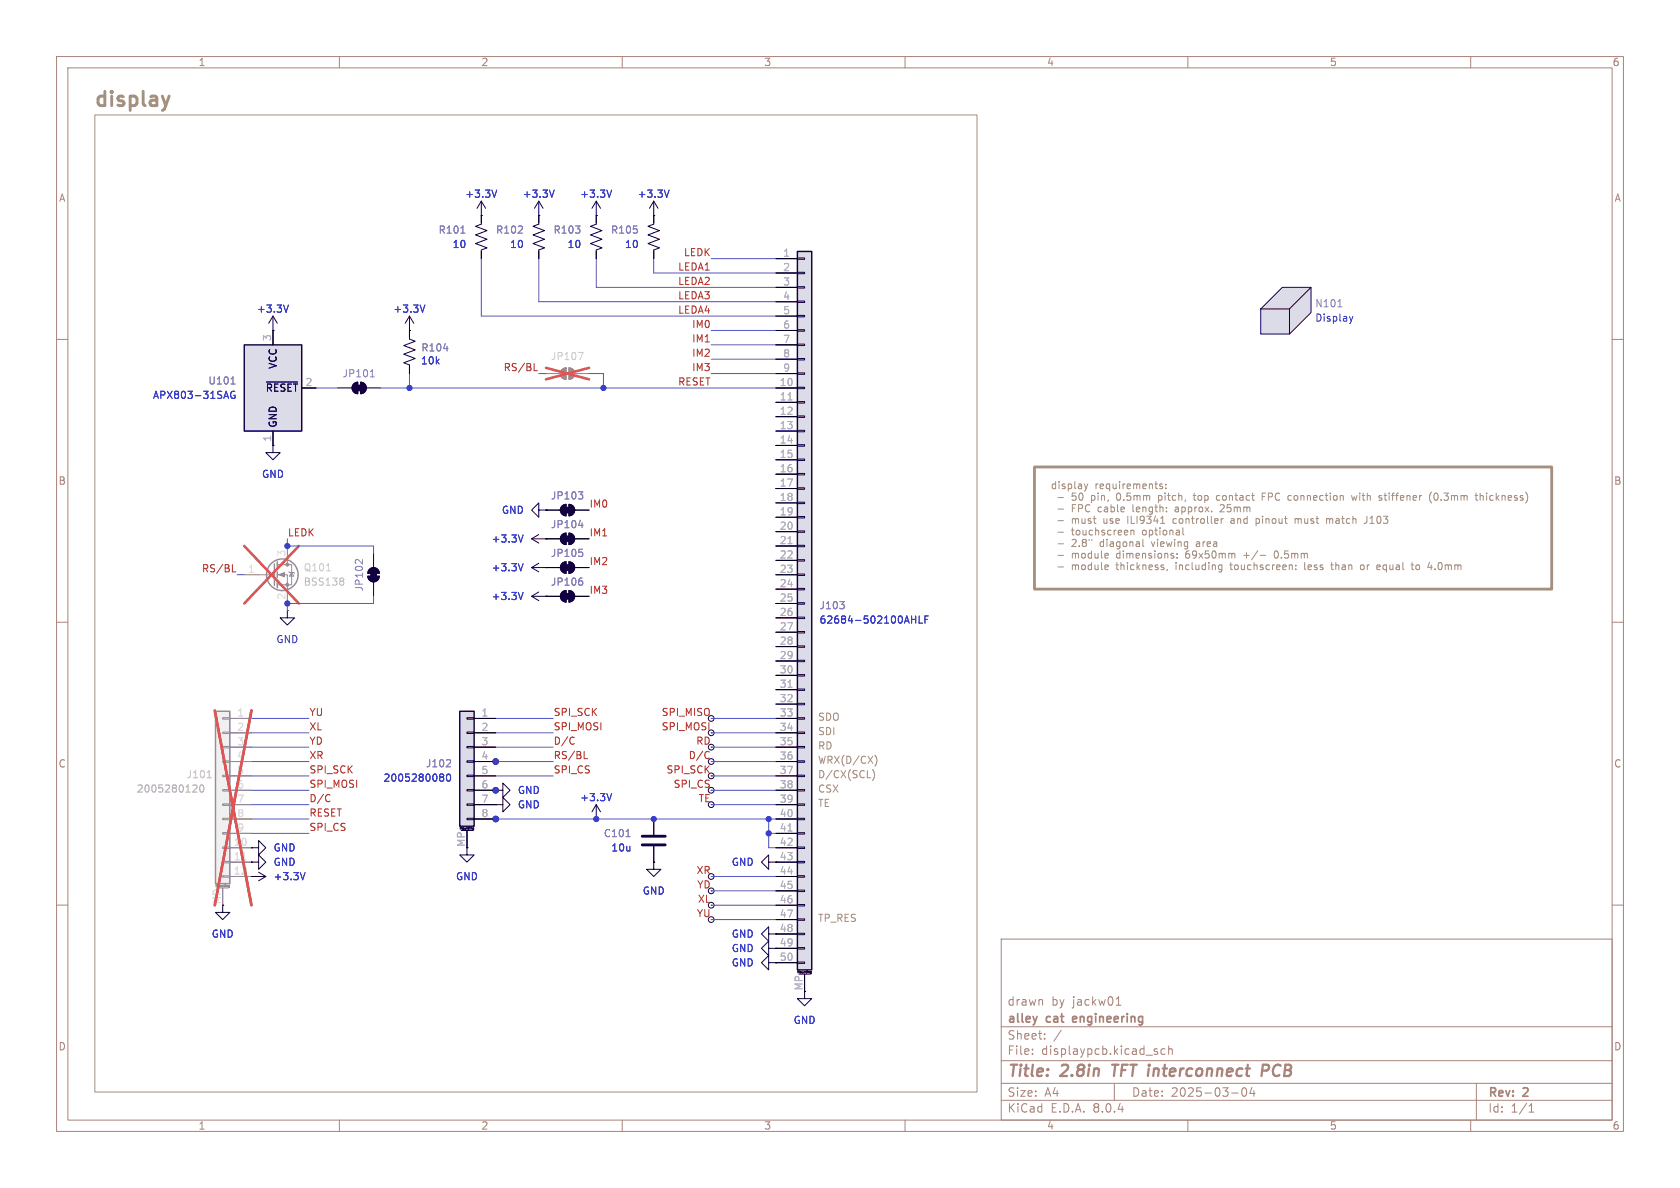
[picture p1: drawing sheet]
<svg xmlns="http://www.w3.org/2000/svg" width="297mm" height="210mm" viewBox="0 0 297 210" stroke-linecap="round" stroke-linejoin="round" font-family="sans-serif">
<g fill="none" stroke="#aa837a" stroke-width=".18">
<path d="M10 10h277v190h-277zM12 12h273v186h-273zM60 10v2M110 10v2M160 10v2M210 10v2M260 10v2M10 60h2M285 60h2M10 110h2M285 110h2M10 160h2"/>
<path d="M285 160h2M177 166h108v32h-108zM184.2 176.8l.1 .9M197.3 177.7h.9M197.5 176.6l.2-.4v1.5M60 198v2M110 198v2M160 198v2M177 194.5h108M177 191.5h108M177 187.5h108M177 181.5h108"/>
<path d="M182.5 186.3v.1M182.5 185.5v.1M184.7 183.6v.1M184.7 182.8v.1M187.6 182.1l-1.3 2M197 191.5v3M204.2 185.9l.4 .1 .1 .2-.2 .2h-.3M204.2 185.4l.4 .1M206 185.5l-.5-.1-.3 .3v.4l.2 .2h.6M206.6 185.5l.2-.1 .4 .1v.9M206.6 184.9v1.5M210 198v2"/>
<path d="M217.7 193.2h1.2M219.7 192.4l.2-.1a.81 .81 0 0 1 .6 .6 .81 .81 0 0 1-.3 .8l-.2 .1a.81 .81 0 0 1-.3-1.4zM221.3 192.2l-.3 1.1h.9M221.7 192.8v1M260 198v2M261 191.5v6.5M270.3 196.6h.9M270.3 195.5l.4-.4v1.5"/>
</g>
<path d="M196.6 188.2h1.1M197.2 188.2l-.3 2M223.1 189.3h.8a.55 .55 0 0 0 .4-.5 .55 .55 0 0 0-.3-.6h-.7l-.3 2" fill="none" stroke="#aa837a" stroke-width=".4"/>
<path d="M189.7 179.8v.8M190.3 180l-.7 .2" fill="none" stroke="#aa837a" stroke-width=".3"/>
<path d="M49 99.8h2.6v3.6h-2.6M50.8 99.1v.7M45.7 101.6h2.8M49 101.6h1.8v2.5M51.1 101.1l.1 .1h.7l.2 .1M51.6 101.2l.3 .7h-.7z" fill="none" stroke="#8f8f8f" stroke-width=".18"/>
<g fill="none" stroke="#8f8f8f" stroke-width=".25">
<path d="M48.5 99.7v3.8M49 99.3v1M49 101.1v1M49 102.9v1"/>
<circle cx="49.9" cy="101.6" r="2.79"/>
</g>
<g fill="#8f8f8f" stroke="#8f8f8f" stroke-width=".18">
<path d="M49.3 101.6l1-.4v.8z"/>
<circle cx="50.8" cy="103.4" r=".25"/>
<circle cx="50.8" cy="99.8" r=".25"/>
</g>
<path d="M50.8 96.5v2.6M43.2 101.6h2.5M50.8 104.1v2.6" fill="none" stroke="#888" stroke-width=".18"/>
<path d="M57.7 100.9h.7" fill="none" stroke="#ccc" stroke-width=".18"/>
<path d="M60.5 102.2l.3 .2-.3 .3 .3 .3v.2l-.3 .2" fill="none" stroke="#c1c1c1" stroke-width=".18"/>
<path d="M43.2 96.5l9.6 10.2M52.8 96.5l-9.6 10.2" fill="none" stroke="#e65255" stroke-width=".46"/>
<path d="M38.1 125.7h2.5v30.5h-2.5z" fill="#f0f0f0"/>
<g fill="none" stroke="#8f8f8f" stroke-width=".18">
<path d="M39.4 139.6h1.2v.2h-1.2zM39.4 137h1.2v.3h-1.2zM39.4 134.5h1.2v.2h-1.2zM39.4 132h1.2v.2h-1.2zM39.4 129.4h1.2v.3h-1.2zM39.4 126.9h1.2v.2h-1.2zM38.2 156.8v-.4l.1 .3 .1-.3v.4M38.4 157h2M39.4 154.8h1.2v.3h-1.2zM39.4 152.3h1.2v.2h-1.2zM39.4 149.7h1.2v.3h-1.2zM39.4 147.2h1.2v.2h-1.2z"/>
<path d="M39.4 144.7h1.2v.2h-1.2zM39.4 142.1h1.2v.3h-1.2zM39.7 156.4v.3M39.9 156.4h.1M40.4 156.9h.1M40.4 156.7h.1M40.4 156.5v.2M40.4 156.7h.2M40.4 156.5h.1M40.4 156.5h.2M40.5 156.9h.1M40.6 156.5l-.1 .4"/>
</g>
<path d="M38.1 125.7h2.5v30.5h-2.5z" fill="none" stroke="#8f8f8f" stroke-width=".25"/>
<g fill="none" stroke="#888" stroke-width=".18">
<path d="M40.6 127h3.8M40.6 129.5h3.8M40.6 132.1h3.8M40.6 134.6h3.8M40.6 137.2h3.8M40.6 139.7h3.8M39.4 157v3M40.6 149.9h3.8M40.6 152.4h3.8M40.6 154.9h3.8M40.6 142.2h3.8M40.6 144.8h3.8"/>
<path d="M40.6 147.3h3.8"/>
</g>
<path d="M42.2 126.6h.7M42.2 125.7l.3-.4v1.3M42.8 152h.7" fill="none" stroke="#dbdbdb" stroke-width=".18"/>
<path d="M36.6 137.5h.8" fill="none" stroke="#ccc" stroke-width=".18"/>
<path d="M34.3 138.8h.4l.1 .3-.8 .9h.8M35.4 138.9l.2-.1a.68 .68 0 0 1 .4 .6 .68 .68 0 0 1-.4 .6l-.2-.1-.1-.4z" fill="none" stroke="#c1c1c1" stroke-width=".18"/>
<path d="M38 125.6l6.4 34.4M44.4 125.6l-6.4 34.4" fill="none" stroke="#e65255" stroke-width=".46"/>
<path d="M141 44.5h2.5v127h-2.5z" fill="#dcdbe8"/>
<g fill="none" stroke="#130040" stroke-width=".18">
<path d="M95.2 39.4v.2l-1 .4 2.1 .8-2.1 .7 2.1 .8-2.1 .8 2.1 .7-1.1 .4v.3M105.4 35.6l.8 1.2M105.4 35.6v2.5M105.4 35.6l-.8 1.2M72.4 59.7v.2l1 .4-2 .8 2 .7-2 .8 2 .8-2 .7 1 .4v.3M72.4 55.9l.8 1.3M72.4 55.9v2.5M72.4 55.9l-.8 1.3M141 58.3h1.2v.2h-1.2zM141 55.8h1.2v.2h-1.2zM141 53.2h1.2v.3h-1.2zM141 50.7h1.2v.2h-1.2z"/>
<path d="M141 48.1h1.2v.3h-1.2zM141 45.6h1.2v.2h-1.2zM62.5 67.9l.7-.3v2a1.02 1.02 0 0 1-.9-.6 1.02 1.02 0 0 1 .2-1.1zM63.8 67.6a1.02 1.02 0 0 1 1 1 1.02 1.02 0 0 1-1 1zM141 78.6h1.2v.3h-1.2zM141 76.1h1.2v.2h-1.2zM141 73.5h1.2v.3h-1.2zM141 71h1.2v.2h-1.2zM141 68.5h1.2v.2h-1.2zM141 65.9h1.2v.3h-1.2zM141 63.4h1.2v.2h-1.2zM141 60.8h1.2v.3h-1.2z"/>
<path d="M94 95.3l1.2 .7M94 95.3h2.5M95.2 90.2v1.2l-1.2-1.2 1.2-1.3v1.3h1.3M95.2 99.6l-1.2 .7M95.2 94.5l-1.2 .8M99.4 94.5l.7-.3v2.1a1.02 1.02 0 0 1-1-.7 1.02 1.02 0 0 1 .3-1.1zM99.4 99.6l.7-.3v2a1.02 1.02 0 0 1-1-.6 1.02 1.02 0 0 1 .3-1.1zM100.6 94.2a1.02 1.02 0 0 1 1 1.1 1.02 1.02 0 0 1-1 1zM100.6 99.3a1.02 1.02 0 0 1 1 1 1.02 1.02 0 0 1-1 1zM141 98.9h1.2v.3h-1.2zM141 96.4h1.2v.2h-1.2zM141 93.9h1.2v.2h-1.2z"/>
<path d="M141 91.3h1.2v.3h-1.2zM141 88.8h1.2v.2h-1.2zM141 86.2h1.2v.3h-1.2zM141 83.7h1.2v.2h-1.2zM141 81.2h1.2v.2h-1.2zM65 101.9h2.1a1.02 1.02 0 0 1-1.1 1 1.02 1.02 0 0 1-1-1zM65.3 100.6a1.02 1.02 0 0 1 1.1-.2 1.02 1.02 0 0 1 .7 .9h-2.1zM94 100.3l1.2 .8M94 100.3h2.5M94 105.4l1.2 .8M94 105.4h2.5M95.2 104.6l-1.2 .8"/>
<path d="M99.4 104.7l.7-.3v2a1.02 1.02 0 0 1-1-.6 1.02 1.02 0 0 1 .3-1.1zM100.6 104.4a1.02 1.02 0 0 1 1 1 1.02 1.02 0 0 1-1 1zM141 119.3h1.2v.2h-1.2zM141 116.7h1.2v.3h-1.2zM141 114.2h1.2v.2h-1.2zM141 111.6h1.2v.3h-1.2zM141 109.1h1.2v.2h-1.2zM141 106.6h1.2v.2h-1.2zM141 104h1.2v.3h-1.2zM141 101.5h1.2v.2h-1.2zM141 139.6h1.2v.2h-1.2zM141 137h1.2v.3h-1.2z"/>
<path d="M141 134.5h1.2v.2h-1.2zM141 132h1.2v.2h-1.2zM141 129.4h1.2v.3h-1.2zM141 126.9h1.2v.2h-1.2zM141 124.3h1.2v.3h-1.2zM141 121.8h1.2v.2h-1.2zM44.4 154.9h2.6M45.7 154.2l1.3 .7M47 154.9l-1.3 .8M87.6 142.2h1.3v-1.2l1.3 1.2-1.3 1.3v-1.3M115.6 152.4v1.3h1.2l-1.2 1.2-1.3-1.2h1.3M141 159.9h1.2v.2h-1.2z"/>
<path d="M141 157.4h1.2v.2h-1.2zM141 154.8h1.2v.3h-1.2zM141 152.3h1.2v.2h-1.2zM141 149.7h1.2v.3h-1.2zM141 147.2h1.2v.2h-1.2zM141 144.7h1.2v.2h-1.2zM141 142.1h1.2v.3h-1.2zM135.9 170.2v1.3l-1.3-1.3 1.3-1.3v1.3h1.3M141 170.1h1.2v.2h-1.2zM141 167.5h1.2v.3h-1.2zM141 165h1.2v.2h-1.2zM141 162.4h1.2v.3h-1.2z"/>
<path d="M141.1 172v-.4l.1 .3 .1-.3v.4M141.2 172.2h2.1M142.5 171.6v.3M142.7 171.6h.1M143.3 172v-.2l.1-.1v.4h-.1M143.3 172h.1"/>
<circle cx="87.6" cy="134.6" r=".51"/>
<circle cx="87.6" cy="144.8" r=".51"/>
</g>
<path d="M141 44.5h2.5v127h-2.5z" fill="none" stroke="#130040" stroke-width=".25"/>
<g fill="none" stroke="#010022" stroke-width=".18">
<path d="M95.2 38.1v1.3M105.4 38.1h.1M72.4 58.4h.1M72.4 58.4v1.3M95.2 44.5v1.2M137.2 45.7h3.8M137.2 48.3h3.8M137.2 50.8h3.8M137.2 53.3h3.8M137.2 55.9h3.8M137.2 58.4h3.8M59.7 68.6h2.5"/>
<path d="M64.8 68.6h2.5M72.4 64.8v1.2M137.2 68.6h3.8M137.2 71.1h3.8M137.2 73.7h3.8M137.2 76.2h3.8M137.2 78.7h3.8M137.2 61h3.8M137.2 63.5h3.8M137.2 66h3.8M66 97.8v2.5M96.5 95.3h.1"/>
<path d="M96.5 90.2h.1M96.5 95.3h2.6M101.6 95.3h2.5M137.2 81.3h3.8M137.2 83.8h3.8M137.2 86.4h3.8M137.2 88.9h3.8M137.2 91.4h3.8M137.2 94h3.8M137.2 96.5h3.8M137.2 99.1h3.8M66 102.9v2.5"/>
<path d="M96.5 100.3h.1M96.5 105.4h.1M96.5 100.3h2.6M96.5 105.4h2.6M101.6 100.3h2.5M101.6 105.4h2.5M137.2 101.6h3.8M137.2 104.1h3.8M137.2 106.7h3.8M137.2 109.2h3.8M137.2 111.8h3.8M137.2 114.3h3.8"/>
<path d="M137.2 116.8h3.8M137.2 119.4h3.8M87.6 134.6h.1M137.2 121.9h3.8M137.2 124.5h3.8M137.2 127h3.8M137.2 129.5h3.8M137.2 132.1h3.8M137.2 134.6h3.8M137.2 137.2h3.8M137.2 139.7h3.8M44.4 154.9h.1"/>
<path d="M87.6 142.2h.1M87.6 144.8h.1M115.6 152.4h.1M137.2 142.2h3.8M137.2 144.8h3.8M137.2 147.3h3.8M137.2 149.9h3.8M137.2 152.4h3.8M137.2 154.9h3.8M137.2 157.5h3.8M137.2 170.2h.1M137.2 160h3.8"/>
<path d="M137.2 162.6h3.8M137.2 165.1h3.8M137.2 167.6h3.8M137.2 170.2h3.8M142.2 172.2v3.1"/>
</g>
<path d="M139.3 70.7h.7M139.3 96.1h.7M139.3 121.5h.7M139.3 146.9h.7" fill="none" stroke="#b4afbe" stroke-width=".18"/>
<path d="M65.5 66.6h.7M65.7 65.5l.1-.2v1.3M78.4 61.6h.8M64.1 98.9v.8l-.7-.7-.3-.1-.3 .3M102.3 92.9h.8M102.4 97.1h.6M102.8 97.6l.2 .2v.3l-.2 .3M102.9 92.4v.9M102.7 102.2h.2M102.8 102.7l.2 .2v.3l-.2 .2M148.5 106.3h.7l-.4 .5M149.1 106.9l.1 .2-.1 .5" fill="none" stroke="#8d7cb6" stroke-width=".18"/>
<path d="M108.1 33.6l-.4 1.3M75.1 53.9l-.4 1.3M92.5 99.6l-.4 1.3M92.5 94.6l-.4 1.2M92.5 104.7l-.4 1.3M161.2 109.5h.7M161.9 108.9v1.3M162.5 108.9v1.3h.6M163.5 109.5h.4M164.1 108.9h-.6v1.3M53.9 154.2l-.4 1.3" fill="none" stroke="#353dd0" stroke-width=".18"/>
<g fill="#130040" stroke="#130040" stroke-width=".18">
<path d="M99.8 94.7h1v1.1h-1z"/>
<path d="M99.4 94.5l.7-.3v2.1a1.02 1.02 0 0 1-1-.7 1.02 1.02 0 0 1 .3-1.1z"/>
<path d="M100.6 94.2a1.02 1.02 0 0 1 1 1.1 1.02 1.02 0 0 1-1 1z"/>
<path d="M99.8 99.8h1v1h-1z"/>
<path d="M99.4 99.6l.7-.3v2a1.02 1.02 0 0 1-1-.6 1.02 1.02 0 0 1 .3-1.1z"/>
<path d="M100.6 99.3a1.02 1.02 0 0 1 1 1 1.02 1.02 0 0 1-1 1z"/>
<path d="M99.8 104.9h1v1h-1z"/>
<path d="M99.4 104.7l.7-.3v2a1.02 1.02 0 0 1-1-.6 1.02 1.02 0 0 1 .3-1.1z"/>
<path d="M100.6 104.4a1.02 1.02 0 0 1 1 1 1.02 1.02 0 0 1-1 1z"/>
<path d="M65.5 101.1h1v1h-1z"/>
<path d="M65 101.9h2.1a1.02 1.02 0 0 1-1.1 1 1.02 1.02 0 0 1-1-1z"/>
<path d="M65.3 100.6a1.02 1.02 0 0 1 1.1-.2 1.02 1.02 0 0 1 .7 .9h-2.1z"/>
<path d="M63 68.1h1v1h-1z"/>
<path d="M62.5 67.9l.7-.3v2a1.02 1.02 0 0 1-.9-.6 1.02 1.02 0 0 1 .2-1.1z"/>
<path d="M63.8 67.6a1.02 1.02 0 0 1 1 1 1.02 1.02 0 0 1-1 1z"/>
</g>
<path d="M43.2 61h10.1v15.2h-10.1z" fill="#dcdbe8"/>
<path d="M43.2 61h10.1v15.2h-10.1z" fill="none" stroke="#130040" stroke-width=".25"/>
<path d="M48.3 58.4v2.6M48.3 76.2v2.5M53.3 68.6h2.6M96.5 90.2h2.6M101.6 90.2h2.5M115.6 144.8v2.8M115.6 149.6v2.8" fill="none" stroke="#010022" stroke-width=".18"/>
<path d="M47.1 67.5h5.5" fill="none" stroke="#15005e" stroke-width=".18"/>
<path d="M40.8 67.9h.8M102.2 86.9h.8l-.4 .5M102.8 87.4l.2 .3v.3l-.2 .2M110.7 147.9h.7" fill="none" stroke="#8d7cb6" stroke-width=".18"/>
<path d="M39.7 70.1h.6M40 69.2l.4 1.2M41.5 69.2a.59 .59 0 0 0-.7 .6 .59 .59 0 0 0 .7 .6l.1-.5h-.3" fill="none" stroke="#353dd0" stroke-width=".18"/>
<path d="M113.5 149.4h4.1M113.5 147.8h4.1" fill="none" stroke="#130040" stroke-width=".51"/>
<path d="M99.4 65.3l.7-.3v2.1a1.02 1.02 0 0 1-1-.7 1.02 1.02 0 0 1 .3-1.1zM100.6 65a1.02 1.02 0 0 1 1 1 1.02 1.02 0 0 1-1 1.1z" fill="none" stroke="#8f8f8f" stroke-width=".18"/>
<g fill="#8f8f8f" stroke="#8f8f8f" stroke-width=".18">
<path d="M99.4 65.3l.7-.3v2.1a1.02 1.02 0 0 1-1-.7 1.02 1.02 0 0 1 .3-1.1z"/>
<path d="M100.6 65a1.02 1.02 0 0 1 1 1 1.02 1.02 0 0 1-1 1.1z"/>
</g>
<path d="M96.5 66h2.6M101.6 66h2.5" fill="none" stroke="#888" stroke-width=".18"/>
<path d="M102.2 62.3h.9l-.6 1.3" fill="none" stroke="#ccc" stroke-width=".18"/>
<path d="M96.5 65l7.6 2.1M104.1 65l-7.6 2.1" fill="none" stroke="#e65255" stroke-width=".46"/>
<g fill="none" stroke="#130040" stroke-width=".18">
<path d="M99.4 89.5l.7-.3v2a1.02 1.02 0 0 1-1-.6 1.02 1.02 0 0 1 .3-1.1zM100.6 89.2a1.02 1.02 0 0 1 1 1 1.02 1.02 0 0 1-1 1z"/>
<circle cx="125.7" cy="139.7" r=".51"/>
<circle cx="125.7" cy="142.2" r=".51"/>
</g>
<g fill="#130040" stroke="#130040" stroke-width=".18">
<path d="M99.8 89.7h1v1h-1z"/>
<path d="M99.4 89.5l.7-.3v2a1.02 1.02 0 0 1-1-.6 1.02 1.02 0 0 1 .3-1.1z"/>
<path d="M100.6 89.2a1.02 1.02 0 0 1 1 1 1.02 1.02 0 0 1-1 1z"/>
</g>
<path d="M81.3 125.7h2.5v20.4h-2.5z" fill="#dcdbe8"/>
<g fill="none" stroke="#130040" stroke-width=".18">
<path d="M48.3 55.9l.7 1.3M48.3 55.9v2.5M48.3 55.9l-.8 1.3M48.3 78.7v1.3h-1.3l1.3 1.3 1.2-1.3h-1.2M50.8 108v1.2h-1.3l1.3 1.3 1.3-1.3h-1.3M82.5 139.6h1.3v.2h-1.3zM82.5 137h1.3v.3h-1.3zM82.5 134.5h1.3v.2h-1.3zM82.5 132h1.3v.2h-1.3zM82.5 129.4h1.3v.3h-1.3zM82.5 126.9h1.3v.2h-1.3zM87.6 139.7h1.3v-1.3l1.3 1.3-1.3 1.3v-1.3"/>
<path d="M81.4 146.6v-.4l.1 .3 .1-.3v.4M81.5 146.8h2.1M82.5 144.7h1.3v.2h-1.3zM82.5 142.1h1.3v.3h-1.3zM82.5 149.9v1.2h-1.2l1.2 1.3 1.3-1.3h-1.3M82.8 146.2v.3M83 146.2v.1M83 146.2h.1M83.6 146.7h.1M83.6 146.4v.2h.1M83.6 146.4h.1M83.7 146.7h.1"/>
<path d="M83.7 146.3v.4M135.9 152.4v1.3l-1.3-1.3 1.3-1.3v1.3h1.3M142.2 175.3v1.2h-1.2l1.2 1.3 1.3-1.3h-1.3"/>
<circle cx="87.6" cy="139.7" r=".51"/>
<circle cx="125.7" cy="137.2" r=".51"/>
<circle cx="125.7" cy="154.9" r=".51"/>
<circle cx="125.7" cy="157.5" r=".51"/>
</g>
<path d="M81.3 125.7h2.5v20.4h-2.5z" fill="none" stroke="#130040" stroke-width=".25"/>
<g fill="none" stroke="#010022" stroke-width=".18">
<path d="M48.3 58.4h.1M48.3 78.7h.1M50.8 108h.1M83.8 127h3.8M83.8 129.5h3.8M83.8 132.1h3.8M83.8 134.6h3.8M83.8 137.2h3.8M83.8 139.7h3.8M87.6 139.7h.1M82.5 146.8v3.1M83.8 142.2h3.8"/>
<path d="M83.8 144.8h3.8M137.2 152.4h.1"/>
</g>
<path d="M79.5 134.3l.2 .2-.1 .3-.7 .8h.8" fill="none" stroke="#8d7cb6" stroke-width=".18"/>
<path d="M51 53.9l-.4 1.3M78 136.8h.2l.2 .3-.2 .3M78 137.4h.2M78.2 137.4l.2 .2v.3l-.2 .2h-.2M79.1 136.9l.1-.1a.68 .68 0 0 1 .5 .7 .68 .68 0 0 1-.5 .6l-.1-.1-.2-.4z" fill="none" stroke="#353dd0" stroke-width=".18"/>
<path d="M226.7 50.8h5.1v4.4l-3.8 3.9h-5.1v-4.5z" fill="#dcdbe8"/>
<g fill="none" stroke="#130040" stroke-width=".18">
<path d="M85.1 39.4v.2l-1 .4 2 .8-2 .7 2 .8-2 .8 2 .7-1 .4v.3M85.1 35.6v2.5M85.1 35.6l.8 1.2M85.1 35.6l-.8 1.2M95.2 35.6l.8 1.2M95.2 35.6v2.5M95.2 35.6l-.7 1.2M105.4 39.4v.2l-1 .4 2 .8-2 .7 2 .8-2 .8 2 .7-1 .4v.3M115.6 39.4v.2l-1 .4 2 .8-2 .7 2 .8-2 .8 2 .7-1 .4v.3M115.6 35.6v2.5M115.6 35.6l.7 1.2M115.6 35.6l-.8 1.2"/>
<path d="M226.7 50.8h5.1v4.4l-3.8 3.9h-5.1v-4.5zM228 54.6v4.5M231.8 50.8l-3.8 3.8h-5.1M44.4 149.9h1.3v-1.3l1.3 1.3-1.3 1.2v-1.2M44.4 152.4h1.3v-1.3l1.3 1.3-1.3 1.3v-1.3M105.4 142.2l.8 1.3M105.4 142.2v2.6M105.4 142.2l-.8 1.3M39.4 160v1.3h-1.3l1.3 1.3 1.2-1.3h-1.2M135.9 167.6v1.3l-1.3-1.3 1.3-1.2v1.2h1.3M135.9 165.1v1.3l-1.3-1.3 1.3-1.3v1.3h1.3"/>
<circle cx="125.7" cy="127" r=".51"/>
<circle cx="125.7" cy="134.6" r=".51"/>
<circle cx="125.7" cy="129.5" r=".51"/>
<circle cx="125.7" cy="132.1" r=".51"/>
<circle cx="125.7" cy="162.6" r=".51"/>
<circle cx="125.7" cy="160" r=".51"/>
</g>
<g fill="none" stroke="#8d7cb6" stroke-width=".18">
<path d="M81.5 41.2h.7M236.5 54.2h.7M40.8 67.9h.8M78.4 61.6h.8M102.2 86.9h.8l-.4 .5M102.3 92.9h.8M102.4 97.1h.6M102.8 87.4l.2 .3v.3l-.2 .2M102.8 97.6l.2 .2v.3l-.2 .3M102.9 92.4v.9M102.7 102.2h.2M102.8 102.7l.2 .2v.3l-.2 .2"/>
<path d="M148.5 106.3h.7l-.4 .5M149.1 106.9l.1 .2-.1 .5M79.5 134.3l.2 .2-.1 .3-.7 .8h.8M110.7 147.9h.7"/>
</g>
<g fill="none" stroke="#353dd0" stroke-width=".18">
<path d="M87.8 33.6l-.4 1.3M98 33.6l-.5 1.3M108.1 33.6l-.4 1.3M118.3 33.6l-.4 1.3M51 53.9l-.4 1.3M75.1 53.9l-.4 1.3M238.6 55.9l.3 .9M238.9 56.8l-.1 .3M239.2 55.9l-.3 .9M39.7 70.1h.6M40 69.2l.4 1.2M41.5 69.2a.59 .59 0 0 0-.7 .6 .59 .59 0 0 0 .7 .6l.1-.5h-.3"/>
<path d="M92.5 94.6l-.4 1.2M92.5 99.6l-.4 1.3M92.5 104.7l-.4 1.3M161.2 109.5h.7M161.9 108.9v1.3M162.5 108.9v1.3h.6M163.5 109.5h.4M164.1 108.9h-.6v1.3M78 136.8h.2l.2 .3-.2 .3M78 137.4h.2M78.2 137.4l.2 .2v.3l-.2 .2h-.2M79.1 136.9l.1-.1a.68 .68 0 0 1 .5 .7 .68 .68 0 0 1-.5 .6l-.1-.1-.2-.4z"/>
<path d="M53.9 154.2l-.4 1.3M108.1 140.3l-.4 1.2"/>
</g>
<g fill="none" stroke="#010022" stroke-width=".18">
<path d="M85.1 38.1h.1M85.1 38.1v1.3M95.2 38.1h.1M95.2 38.1v1.3M105.4 38.1h.1M105.4 38.1v1.3M115.6 38.1h.1M115.6 38.1v1.3M48.3 58.4h.1M48.3 58.4v2.6M72.4 58.4h.1M72.4 58.4v1.3"/>
<path d="M85.1 44.5v1.2M95.2 44.5v1.2M105.4 44.5v1.2M115.6 44.5v1.2M137.2 45.7h3.8M137.2 48.3h3.8M137.2 50.8h3.8M137.2 53.3h3.8M137.2 55.9h3.8M137.2 58.4h3.8M48.3 78.7h.1M48.3 76.2v2.5"/>
<path d="M53.3 68.6h2.6M72.4 64.8v1.2M137.2 68.6h3.8M137.2 71.1h3.8M137.2 73.7h3.8M137.2 76.2h3.8M137.2 78.7h3.8M137.2 61h3.8M137.2 63.5h3.8M137.2 66h3.8M96.5 90.2h.1M96.5 95.3h.1"/>
<path d="M96.5 90.2h2.6M96.5 95.3h2.6M101.6 90.2h2.5M101.6 95.3h2.5M137.2 81.3h3.8M137.2 83.8h3.8M137.2 86.4h3.8M137.2 88.9h3.8M137.2 91.4h3.8M137.2 94h3.8M137.2 96.5h3.8M137.2 99.1h3.8"/>
<path d="M96.5 105.4h.1M96.5 100.3h.1M96.5 105.4h2.6M96.5 100.3h2.6M101.6 105.4h2.5M101.6 100.3h2.5M137.2 101.6h3.8M137.2 104.1h3.8M137.2 106.7h3.8M137.2 109.2h3.8M137.2 111.8h3.8M137.2 114.3h3.8"/>
<path d="M137.2 116.8h3.8M137.2 119.4h3.8M83.8 127h3.8M83.8 129.5h3.8M83.8 132.1h3.8M83.8 134.6h3.8M83.8 137.2h3.8M83.8 139.7h3.8M87.6 134.6h.1M87.6 139.7h.1M125.7 134.6h.1M125.7 129.5h.1"/>
<path d="M137.2 121.9h3.8M137.2 124.5h3.8M137.2 127h3.8M137.2 129.5h3.8M137.2 132.1h3.8M137.2 134.6h3.8M137.2 137.2h3.8M137.2 139.7h3.8M44.4 149.9h.1M44.4 152.4h.1M44.4 154.9h.1M82.5 146.8v3.1"/>
<path d="M83.8 142.2h3.8M83.8 144.8h3.8M87.6 144.8h.1M87.6 142.2h.1M105.4 144.8h.1M115.6 152.4h.1M115.6 144.8v2.8M115.6 149.6v2.8M137.2 152.4h.1M137.2 142.2h3.8M137.2 144.8h3.8M137.2 147.3h3.8"/>
<path d="M137.2 149.9h3.8M137.2 152.4h3.8M137.2 154.9h3.8M137.2 157.5h3.8M137.2 167.6h.1M137.2 165.1h.1M137.2 170.2h.1M137.2 160h3.8M137.2 162.6h3.8M137.2 165.1h3.8M137.2 167.6h3.8M137.2 170.2h3.8"/>
<path d="M142.2 172.2v3.1"/>
</g>
<path d="M94.4 65.5h.6M41.1 101.1h.6M101.3 130.3l.2 .1M101.5 131.4l-.2 .2M103.3 134.1h.6M125.1 132.8l.3 .2M125.4 134l-.3 .1M58.1 140.5l.2 .1M58.3 141.6l-.2 .1" fill="none" stroke="#b42d25" stroke-width=".18"/>
<g fill="none" stroke="#a4907e" stroke-width=".18">
<path d="M16.8 20.3h155.9v172.7h-155.9zM187 88h1M187 90h1M187 92h1M187 94.1h1M187 96.1h1M187 98.2h1M191.7 85.5l.3 .9M192 86.4l-.3 .4M192.3 85.5l-.3 .9M199.9 93.7v.9M199.9 93.8l.2-.1 .3 .1 .1 .8"/>
<path d="M202 95.3v1.1l.2 .2M204.8 87.6v1.3M204.8 88.4h.1M204.9 87.6h-.1M205.5 85.6l-.3-.1-.2 .2 .1 .2 .4 .1v.3h-.5M206.1 86.3v.1M206.1 85.6v.1M207.6 91.7l-.2 .2v.4l.2 .2M207.9 90l-.2 .2 .2 .3M208.1 98.5v.2M208.1 97.9v.1M209.1 93.3v1.1l.2 .2"/>
<path d="M210.9 87.6h.5M211.1 87.2v1.1l.3 .1M211.7 95.8h-.2M211.7 96.1l-.2 .2 .2 .3M215.6 87.6h-.3l-.3 .2 .2 .6h.4M215.6 99.9h.4M216 99.9v1l-.2 .2M216.3 91.7l-.4 .2M216.4 89.8l-.8 .7h.8M217.4 99.9h.5M217.6 99.4v1.2M218 91.7h-.4"/>
<path d="M218.1 92h-.3l-.2 .2v.3h.5M219.9 98.2h.9M222.1 91.7h.3l.2 .1M222.1 91.7v1.2M222.6 92.4l-.2 .1h-.3M222.8 98.2h1M223.1 87.8h.5M223.8 87.2h-.7v1.2M225.7 97.4a.68 .68 0 0 0-.5 .6 .68 .68 0 0 0 .5 .7M229 91.8l.3-.1 .2 .2M229 91.7v.8M229.1 99.9v.1"/>
<path d="M229.5 91.9v.6M229.7 91.7l-.2 .2M230.6 99.4v1.1l.2 .2M234.6 91.7h.3l.2 .2M235.1 91.9v.6M235.2 99.9h.5M235.4 99.4v1.1l.3 .2M235.5 91.7h-.3l-.1 .2M238.9 87.6l.3 .8 .2-.6 .3 .6 .2-.8M240.6 100l.1-.1 .4 .1 .1 .5-.2 .1-.3 .1-.1-.1zM241.7 91.3v.9a.41 .41 0 0 1-.5 .3M242.2 92.5h.7"/>
<path d="M242.4 91.4l-.2 .2M244 99.9v.3l-.6 .1M244.7 87.6h.5M244.9 87.2v1.1l.3 .1M249.5 99.9h.4M250.7 99.9h-.3l-.1 .2 .1 .5 .3 .1M253.1 87a1.46 1.46 0 0 0 0 1.9M253.7 87.2h.1a.68 .68 0 0 1 .5 .6 .68 .68 0 0 1-.5 .6 .84 .84 0 0 1-.1-1.2zM261.7 87.7l.2-.1h.3v.8M261.7 87.2v1.2M187 100.2h1M206.4 100.6l-.1 .3"/>
<path d="M216 100.6l-.4 .1M229.1 100.6v.1M249.7 100.6l.2 .1M253.7 100.6v.1M153.3 137.5h.6M154.3 136.1a1.47 1.47 0 0 1-.1 1.9M154.7 133.5a1.46 1.46 0 0 1 0 1.9"/>
</g>
<path d="M29.9 17l-.6 1.7" fill="none" stroke="#a4907e" stroke-width=".51"/>
<path d="M182.9 82.6h91.4v21.5h-91.4z" fill="none" stroke="#a4907e" stroke-width=".5"/>
<g fill="none" stroke="#5256d0" stroke-width=".18">
<path d="M85.1 45.7v10.2h52.1M95.2 45.7v7.6h42M105.4 45.7v5.1h31.8M115.6 45.7v2.6h21.6M125.7 58.4h11.5M125.7 45.7h11.5M55.9 68.6h3.8M67.3 68.6h69.9M72.4 66v2.6M95.2 66h1.3M104.1 66h2.6v2.6M125.7 61h11.5"/>
<path d="M125.7 63.5h11.5M125.7 66h11.5M50.8 95.3v1.2h15.2v1.3M41.9 101.6h1.3M66 105.4v1.3h-15.2v1.3M44.4 134.6h10.2M44.4 137.2h10.2M44.4 129.5h10.2M44.4 127h10.2M44.4 132.1h10.2M44.4 139.7h10.2M87.6 134.6h10.2"/>
<path d="M87.6 137.2h10.2M87.6 129.5h10.2M87.6 127h10.2M87.6 132.1h10.2M125.7 134.6h11.5M125.7 137.2h11.5M125.7 129.5h11.5M125.7 127h11.5M125.7 132.1h11.5M125.7 139.7h11.5M44.4 147.3h10.2M44.4 144.8h10.2"/>
<path d="M44.4 142.2h10.2M87.6 144.8h49.6M125.7 157.5h11.5M125.7 154.9h11.5M125.7 142.2h11.5M135.9 144.8v5.1h1.3M135.9 147.3h1.3M125.7 162.6h11.5M125.7 160h11.5"/>
</g>
<path d="M139.3 70.7h.7M139.3 96.1h.7M139.3 121.5h.7M139.3 146.9h.7" fill="none" stroke="#b4afbe" stroke-width=".18"/>
<path d="M36.6 137.5h.8" fill="none" stroke="#ccc" stroke-width=".18"/>
<path d="M34.3 138.8h.4l.1 .3-.8 .9h.8M35.4 138.9l.2-.1a.68 .68 0 0 1 .4 .6 .68 .68 0 0 1-.4 .6l-.2-.1-.1-.4z" fill="none" stroke="#c1c1c1" stroke-width=".18"/>
<g fill="none" stroke="#888" stroke-width=".18">
<path d="M40.6 127h3.8M40.6 129.5h3.8M40.6 132.1h3.8M40.6 134.6h3.8M40.6 137.2h3.8M40.6 139.7h3.8M39.4 157v3M40.6 149.9h3.8M40.6 152.4h3.8M40.6 154.9h3.8M40.6 142.2h3.8M40.6 144.8h3.8"/>
<path d="M40.6 147.3h3.8"/>
</g>
<path d="M42.2 126.6h.7M42.2 125.7l.3-.4v1.3M42.8 152h.7" fill="none" stroke="#dbdbdb" stroke-width=".18"/>
<path d="M38 125.6l6.4 34.4M44.4 125.6l-6.4 34.4" fill="none" stroke="#e65255" stroke-width=".46"/>
<path d="M47.1 67.5h5.5" fill="none" stroke="#15005e" stroke-width=".18"/>
<g fill="#4026c4" stroke="#4026c4" stroke-width=".18">
<circle cx="72.4" cy="68.6" r=".46"/>
<circle cx="106.7" cy="68.6" r=".46"/>
<circle cx="105.4" cy="144.8" r=".46"/>
<circle cx="87.6" cy="144.8" r=".46"/>
<circle cx="135.9" cy="147.3" r=".46"/>
<circle cx="115.6" cy="144.8" r=".46"/>
<circle cx="50.8" cy="106.7" r=".46"/>
<circle cx="50.8" cy="96.5" r=".46"/>
<circle cx="87.6" cy="134.6" r=".46"/>
<circle cx="87.6" cy="139.7" r=".46"/>
<circle cx="135.9" cy="144.8" r=".46"/>
</g>
<text font-size="3.5" fill="#a4907e" x="16.5" y="19.6">display</text>
<g font-size="2.8" fill="#aa837a">
<text x="178" y="190.9">Title:</text>
<text x="187.7" y="190.9">2.8in</text>
<text x="197.5" y="190.9">TFT interconnect</text>
<text x="225.5" y="190.9">PCB</text>
</g>
<g font-size="2.1" fill="#aa837a">
<text x="178" y="178">drawn</text>
<text x="185.9" y="178">by</text>
<text x="189.7" y="178">jackw01</text>
<text x="178" y="184">Sheet:</text>
<text x="178" y="181.2">alley</text>
<text x="185.1" y="181.2">cat</text>
<text x="190.3" y="181.2">engineering</text>
<text x="178" y="186.7">File:</text>
<text x="184.1" y="186.7">displaypcb.kicad_sch</text>
<text x="178" y="196.9">KiCad</text>
<text x="178" y="194.1">Size:</text>
<text x="184.7" y="194.1">A4</text>
<text x="185.7" y="196.9">E.D.A.</text>
<text x="193.3" y="196.9">8.0.4</text>
<text x="200" y="194.1">Date:</text>
<text x="207" y="194.1">2025-03-04</text>
<text x="263" y="194.3">Rev:</text>
<text x="263" y="196.9">Id:</text>
<text x="267.1" y="196.9">1/1</text>
<text x="269.4" y="194.3">2</text>
</g>
<g font-size="1.8" fill="#aa837a">
<text x="35" y="11.9">1</text>
<text x="85" y="11.9">2</text>
<text x="135" y="11.9">3</text>
<text x="185" y="11.9">4</text>
<text x="235" y="11.9">5</text>
<text x="285" y="11.9">6</text>
<text x="10.3" y="35.9">A</text>
<text x="285.3" y="35.9">A</text>
<text x="10.3" y="85.9">B</text>
<text x="285.3" y="85.9">B</text>
<text x="10.3" y="135.9">C</text>
<text x="285.3" y="135.9">C</text>
<text x="10.3" y="185.9">D</text>
<text x="285.3" y="185.9">D</text>
<text x="35" y="199.9">1</text>
<text x="85" y="199.9">2</text>
<text x="135" y="199.9">3</text>
<text x="185" y="199.9">4</text>
<text x="235" y="199.9">5</text>
<text x="285" y="199.9">6</text>
</g>
<g font-size="1.8" fill="#353dd0">
<text x="82.1" y="35.2">+3.3V</text>
<text x="92.3" y="35.2">+3.3V</text>
<text x="102.5" y="35.2">+3.3V</text>
<text x="112.6" y="35.2">+3.3V</text>
<text x="79.9" y="44">10</text>
<text x="90.1" y="44">10</text>
<text x="100.2" y="44">10</text>
<text x="110.4" y="44">10</text>
<text x="45.3" y="55.5">+3.3V</text>
<text x="69.4" y="55.5">+3.3V</text>
<text x="232.4" y="57.1">Display</text>
<text x="74.3" y="64.6">10k</text>
<text x="26.9" y="70.7">APX803-31SAG</text>
<text x="46.2" y="84.7">GND</text>
<text x="88.6" y="91">GND</text>
<text x="86.8" y="101.2">+3.3V</text>
<text x="86.8" y="96.1">+3.3V</text>
<text x="86.8" y="106.3">+3.3V</text>
<text x="48.8" y="113.9">GND</text>
<text x="144.8" y="110.4">62684-502100AHLF</text>
<text x="67.7" y="138.4">2005280080</text>
<text x="91.4" y="143.1">GND</text>
<text x="91.4" y="140.6">GND</text>
<text x="102.5" y="141.8">+3.3V</text>
<text x="48.3" y="150.7">GND</text>
<text x="48.3" y="153.3">GND</text>
<text x="48.3" y="155.8">+3.3V</text>
<text x="80.5" y="155.8">GND</text>
<text x="108" y="150.7">10u</text>
<text x="129.3" y="153.3">GND</text>
<text x="113.5" y="158.3">GND</text>
<text x="37.3" y="166">GND</text>
<text x="129.3" y="166">GND</text>
<text x="129.3" y="171">GND</text>
<text x="129.3" y="168.5">GND</text>
<text x="140.2" y="181.2">GND</text>
</g>
<g font-size="1.8" fill="#8d7cb6">
<text x="77.4" y="41.5">R101</text>
<text x="87.6" y="41.5">R102</text>
<text x="97.8" y="41.5">R103</text>
<text x="107.9" y="41.5">R105</text>
<text x="232.4" y="54.5">N101</text>
<text x="74.4" y="62.3">R104</text>
<text x="36.7" y="68.2">U101</text>
<text x="60.5" y="66.9">JP101</text>
<text x="97.3" y="88.5">JP103</text>
<text x="97.3" y="93.6">JP104</text>
<text x="97.3" y="98.7">JP105</text>
<text x="64.4" y="104.6" transform="rotate(-90 64.4 104.6)">JP102</text>
<text x="97.3" y="103.7">JP106</text>
<text x="144.8" y="107.9">J103</text>
<text x="75.2" y="135.8">J102</text>
<text x="106.6" y="148.2">C101</text>
</g>
<g font-size="1.8" fill="#b42d25">
<text x="119.8" y="47.9">LEDA1</text>
<text x="120.8" y="45.4">LEDK</text>
<text x="119.8" y="53">LEDA3</text>
<text x="119.8" y="50.5">LEDA2</text>
<text x="119.8" y="55.5">LEDA4</text>
<text x="122.3" y="58.1">IM0</text>
<text x="88.9" y="65.7">RS/BL</text>
<text x="122.3" y="60.6">IM1</text>
<text x="122.3" y="63.2">IM2</text>
<text x="122.3" y="65.7">IM3</text>
<text x="119.8" y="68.2">RESET</text>
<text x="104.1" y="89.8">IM0</text>
<text x="50.8" y="94.9">LEDK</text>
<text x="104.1" y="94.9">IM1</text>
<text x="35.6" y="101.3">RS/BL</text>
<text x="104.1" y="100">IM2</text>
<text x="104.1" y="105.1">IM3</text>
<text x="54.6" y="131.7">YD</text>
<text x="54.6" y="129.2">XL</text>
<text x="54.6" y="126.7">YU</text>
<text x="97.8" y="131.7">D/C</text>
<text x="97.8" y="126.7">SPI_SCK</text>
<text x="97.8" y="129.2">SPI_MOSI</text>
<text x="116.9" y="126.7">SPI_MISO</text>
<text x="116.9" y="129.2">SPI_MOSI</text>
<text x="123" y="131.7">RD</text>
<text x="54.6" y="136.8">SPI_SCK</text>
<text x="54.6" y="134.3">XR</text>
<text x="97.8" y="136.8">SPI_CS</text>
<text x="97.8" y="134.3">RS/BL</text>
<text x="117.7" y="136.8">SPI_SCK</text>
<text x="121.7" y="134.3">D/C</text>
<text x="54.6" y="139.4">SPI_MOSI</text>
<text x="54.6" y="141.9">D/C</text>
<text x="119" y="139.4">SPI_CS</text>
<text x="123.4" y="141.9">TE</text>
<text x="54.6" y="144.4">RESET</text>
<text x="54.6" y="147">SPI_CS</text>
<text x="123" y="154.6">XR</text>
<text x="123.2" y="157.1">YD</text>
<text x="123.3" y="159.7">XL</text>
<text x="123.1" y="162.2">YU</text>
</g>
<g font-size="1.8" fill="#b4afbe">
<text x="138.4" y="45.5">1</text>
<text x="138.4" y="48">2</text>
<text x="138.4" y="50.5">3</text>
<text x="138.4" y="53.1">4</text>
<text x="138.4" y="55.6">5</text>
<text x="138.4" y="58.2">6</text>
<text x="48" y="60.4" transform="rotate(-90 48 60.4)">3</text>
<text x="138.4" y="60.7">7</text>
<text x="138.4" y="63.2">8</text>
<text x="138.4" y="65.8">9</text>
<text x="53.9" y="68.3">2</text>
<text x="137.8" y="68.3">10</text>
<text x="137.8" y="70.9">11</text>
<text x="137.8" y="73.4">12</text>
<text x="137.8" y="75.9">13</text>
<text x="48" y="78.2" transform="rotate(-90 48 78.2)">1</text>
<text x="137.8" y="78.5">14</text>
<text x="137.8" y="81">15</text>
<text x="137.8" y="83.6">16</text>
<text x="137.8" y="86.1">17</text>
<text x="137.8" y="88.6">18</text>
<text x="137.8" y="91.2">19</text>
<text x="137.8" y="93.7">20</text>
<text x="137.8" y="96.3">21</text>
<text x="137.8" y="98.8">22</text>
<text x="137.8" y="101.3">23</text>
<text x="137.8" y="103.9">24</text>
<text x="137.8" y="106.4">25</text>
<text x="137.8" y="109">26</text>
<text x="137.8" y="111.5">27</text>
<text x="137.8" y="114">28</text>
<text x="137.8" y="116.6">29</text>
<text x="137.8" y="119.1">30</text>
<text x="137.8" y="121.7">31</text>
<text x="137.8" y="124.2">32</text>
<text x="85" y="126.7">1</text>
<text x="85" y="129.3">2</text>
<text x="85" y="131.8">3</text>
<text x="137.8" y="126.7">33</text>
<text x="137.8" y="129.3">34</text>
<text x="137.8" y="131.8">35</text>
<text x="85" y="134.4">4</text>
<text x="85" y="136.9">5</text>
<text x="137.8" y="134.4">36</text>
<text x="137.8" y="136.9">37</text>
<text x="85" y="139.4">6</text>
<text x="85" y="142">7</text>
<text x="137.8" y="139.4">38</text>
<text x="137.8" y="142">39</text>
<text x="85" y="144.5">8</text>
<text x="137.8" y="144.5">40</text>
<text x="137.8" y="147.1">41</text>
<text x="137.8" y="149.6">42</text>
<text x="137.8" y="152.1">43</text>
<text x="137.8" y="154.7">44</text>
<text x="137.8" y="157.2">45</text>
<text x="137.8" y="159.8">46</text>
<text x="137.8" y="162.3">47</text>
<text x="137.8" y="164.8">48</text>
<text x="137.8" y="167.4">49</text>
<text x="137.8" y="169.9">50</text>
<text x="142" y="175.2" transform="rotate(-90 142 175.2)">MP</text>
</g>
<g font-size="1.8" fill="#15005e">
<text x="49.1" y="65.3" transform="rotate(-90 49.1 65.3)">VCC</text>
<text x="46.9" y="69.4">~{RESET}</text>
<text x="49.1" y="75.7" transform="rotate(-90 49.1 75.7)">GND</text>
</g>
<g font-size="1.8" fill="#ccc">
<text x="97.3" y="63.9">JP107</text>
<text x="53.6" y="101.2">Q101</text>
<text x="32.9" y="137.8">J101</text>
</g>
<g font-size="1.8" fill="#a4907e">
<text x="185.7" y="86.7">display</text>
<text x="189.6" y="88.7">50</text>
<text x="193.2" y="88.7">pin,</text>
<text x="193.6" y="86.7">requirements:</text>
<text x="197.9" y="88.7">0.5mm</text>
<text x="205.4" y="88.7">pitch,</text>
<text x="211.9" y="88.7">top</text>
<text x="216.1" y="88.7">contact</text>
<text x="224.4" y="88.7">FPC</text>
<text x="229.2" y="88.7">connection</text>
<text x="240.7" y="88.7">with</text>
<text x="245.7" y="88.7">stiffener</text>
<text x="254.8" y="88.7">(0.3mm</text>
<text x="263.2" y="88.7">thickness)</text>
<text x="189.6" y="90.8">FPC</text>
<text x="189.6" y="92.8">must</text>
<text x="189.6" y="94.9">touchscreen</text>
<text x="194.4" y="90.8">cable</text>
<text x="195.4" y="92.8">use</text>
<text x="199.8" y="92.8">ILI9341</text>
<text x="200.7" y="90.8">length:</text>
<text x="202.2" y="94.9">optional</text>
<text x="208" y="92.8">controller</text>
<text x="208.4" y="90.8">approx.</text>
<text x="216.6" y="90.8">25mm</text>
<text x="218.5" y="92.8">and</text>
<text x="223.1" y="92.8">pinout</text>
<text x="230.2" y="92.8">must</text>
<text x="235.9" y="92.8">match</text>
<text x="242.9" y="92.8">J103</text>
<text x="189.6" y="96.9">2.8&quot;</text>
<text x="189.6" y="98.9">module</text>
<text x="189.6" y="101">module</text>
<text x="194.8" y="96.9">diagonal</text>
<text x="197.7" y="98.9">dimensions:</text>
<text x="197.7" y="101">thickness,</text>
<text x="204.1" y="96.9">viewing</text>
<text x="208.3" y="101">including</text>
<text x="210.1" y="98.9">69x50mm</text>
<text x="212.2" y="96.9">area</text>
<text x="218.2" y="101">touchscreen:</text>
<text x="220.5" y="98.9">+/-</text>
<text x="226.1" y="98.9">0.5mm</text>
<text x="231.5" y="101">less</text>
<text x="236.4" y="101">than</text>
<text x="241.8" y="101">or</text>
<text x="244.9" y="101">equal</text>
<text x="251.3" y="101">to</text>
<text x="254.3" y="101">4.0mm</text>
<text x="144.5" y="130.2">SDI</text>
<text x="144.5" y="127.6">SDO</text>
<text x="144.5" y="137.8">D/CX(SCL)</text>
<text x="144.5" y="132.7">RD</text>
<text x="144.5" y="135.2">WRX(D/CX)</text>
<text x="144.5" y="140.3">CSX</text>
<text x="144.5" y="142.9">TE</text>
<text x="144.5" y="163.2">TP_RES</text>
</g>
<g font-size="1.8" fill="#dbdbdb">
<text x="43.7" y="101.3">1</text>
<text x="50.5" y="98.5" transform="rotate(-90 50.5 98.5)">3</text>
<text x="50.5" y="106.1" transform="rotate(-90 50.5 106.1)">2</text>
<text x="41.8" y="129.3">2</text>
<text x="41.8" y="131.8">3</text>
<text x="41.8" y="134.4">4</text>
<text x="41.8" y="136.9">5</text>
<text x="41.8" y="139.4">6</text>
<text x="41.8" y="142">7</text>
<text x="41.2" y="149.6">10</text>
<text x="41.8" y="144.5">8</text>
<text x="41.8" y="147.1">9</text>
<text x="41.2" y="152.1">11</text>
<text x="41.2" y="154.7">12</text>
</g>
<g font-size="1.8" fill="#c1c1c1">
<text x="53.6" y="103.7">BSS138</text>
<text x="24.1" y="140.3">2005280120</text>
</g>
<g font-size="1.8" fill="#010022">
<text x="82.3" y="149.8" transform="rotate(-90 82.3 149.8)">MP</text>
<text x="39.1" y="160" transform="rotate(-90 39.1 160)">MP</text>
</g>
<g font-size=".5" fill="#130040">
<text x="81.1" y="146.9">Mounting</text>
<text x="140.8" y="172.3">Mounting</text>
</g>
<text font-size=".5" fill="#8f8f8f" x="37.9" y="157">Mounting</text>
</svg>
